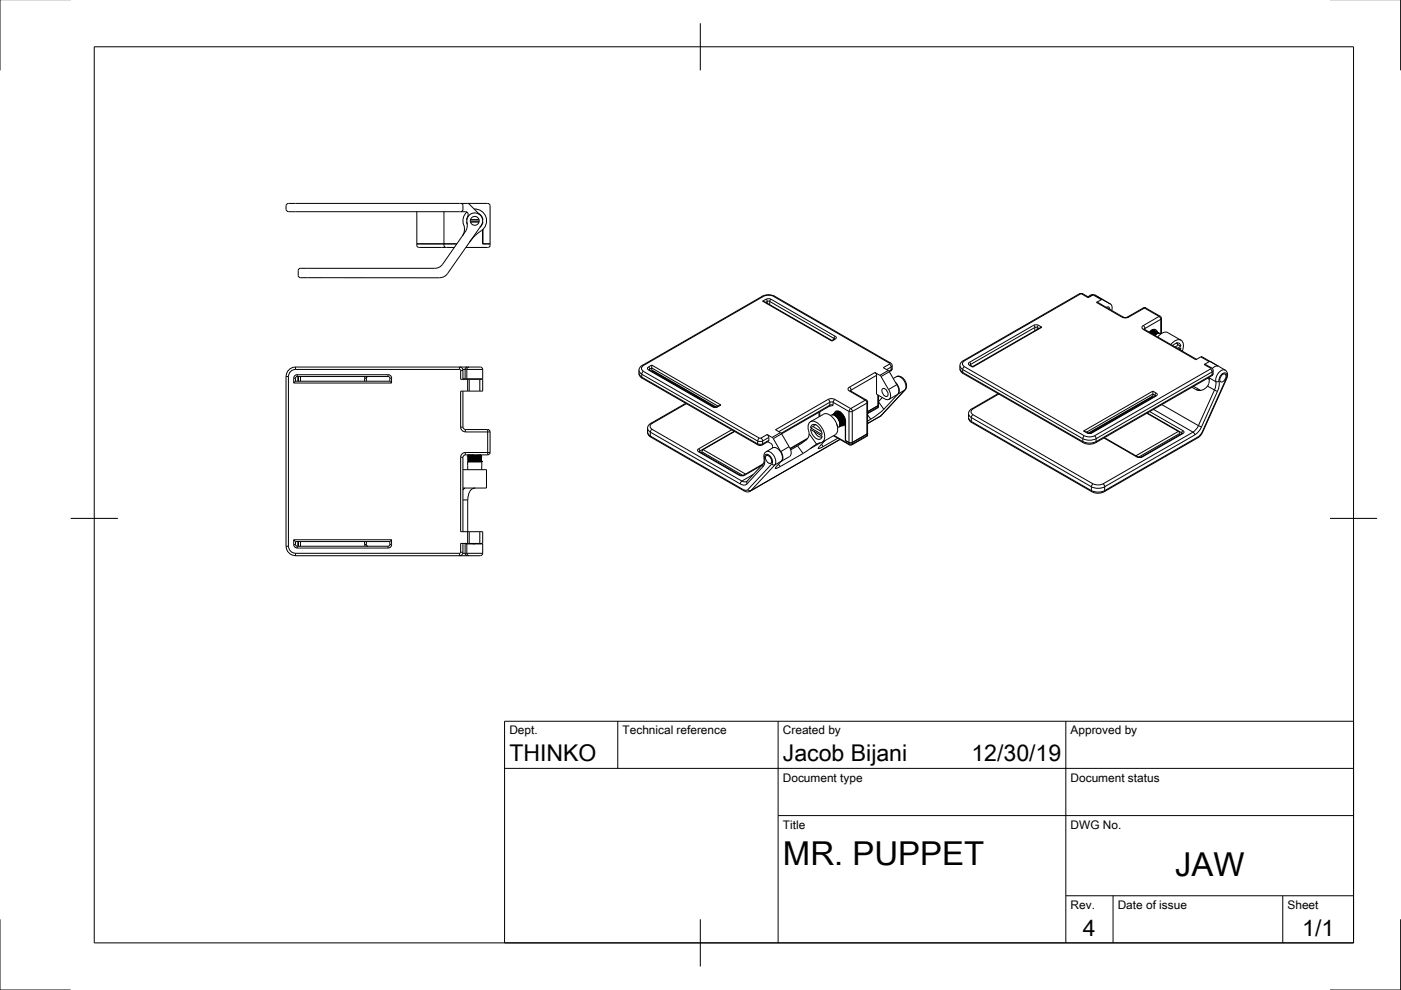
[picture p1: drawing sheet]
<svg xmlns="http://www.w3.org/2000/svg" width="297mm" height="210mm" viewBox="0 0 297 210" stroke-linecap="round" stroke-linejoin="round" font-family="sans-serif">
<!-- layer: Visible -->
<g fill="none" stroke="#000" stroke-width=".21">
<path d="M61.2 44.9h37.5l.5 .2 .1 .8M63.2 58.4a1.04 1.04 0 0 0 1.4 .5l29-.1 .7-.2 .6-.6 7.1-10.2a1.71 1.71 0 0 0-1.3-2.7 1.71 1.71 0 0 0-1.6 2.5l-.1 .8-.4 .8-4.8 6.8-.5 .6-.7 .3h-28a1.06 1.06 0 0 0-1.4 .5v1M88.4 51.7h8.5M88.4 44.9v7.2M88.4 52.1l.4 .3M88.8 52.5h7.5M94.1 44.9v7.2M94.1 52.1l.4 .3M97.7 43.1h-35.4a2.01 2.01 0 0 0-1.6 .3l-.1 1 .3 .4 .3 .1M97.7 43.1h5.7l.4 .3 .1 8.7M97.7 43.1l.2 .1a1.3 1.3 0 0 1 0 1.6l-.2 .1M98.8 52.5h4.7"/>
<path d="M99 47l.1 .6M99 44.9a3.2 3.2 0 0 0-.5 3.5l-.1 .8-.4 .8M99.2 43.1l.3 .2M99.3 45.8l-.3 .8M99.5 43.3l2.2 2.2M99.7 46.6h1.9M99.7 47h1.9M99.8 47.1h1.8M99.8 46.6h1.8M100.5 44.3a2.51 2.51 0 0 1 2.5 1.7 2.51 2.51 0 0 1-1 2.9l-1.4 1.2-1 1.2M101.5 45.3a1.75 1.75 0 0 1 .9 1.3h-.1M102.3 48.7v3h1.6"/>
<path d="M102.3 49.2h.1M102.3 51h.1M102.3 47l-.1 .7-.4 .5M102.4 48.6v3.1M103.9 52.1l-.4 .3M63.2 79.8v1M78.1 79.8l-.4 .2v.8M97.4 77.8a.75 .75 0 0 1 .8 .8l-.1 1.8M99.5 77.8l-.5 .3v.2v2M137.6 78.4l13.7 7.9h.6l.9-.4M138.2 77.4v1M138.2 78.4l.1 .2"/>
<path d="M138.3 78.6l13.4 7.7M138.5 78.8h-.1M161.7 63.9l14.7 8.3M176.4 72.2v.1M176.9 71.9l-.5 .3M185.8 79.6v4l1.8 1a.78 .78 0 0 0 1 0 .78 .78 0 0 0 .2-.9l-.4-1.1M186.5 79.6l-1-.6 .4 .6M186.6 79.6l1.8 3M187.3 77.9l1.3 .9M205.7 77.4l.5 .3M206.2 77.7v.1M220.9 69.4l-14.7 8.3"/>
<path d="M230.8 63l-1.3-.7h-.7l-24.7 14.2-.3 .3-.3 .6 .1 1.2 .5 .6 25.6 14.7 1.5 .3 1.1-.3 24.6-14.2 .3-.4-.1-1.1-1.5-.9M231.8 62.5l-1.1 .6M231.8 62.5h.2l1.8 1M231.8 62.5h-.4l-.7 .4M232.1 62.6l1.5 .8M233.5 63.5l-1 .6h.2l5.6 3.2h.7l3.4-2M233.6 63.4h.1M233.7 63.5l1.7 1M233.8 63.5l1.6 .9a1.08 1.08 0 0 1 .3 1.4M233.8 63.5h-.3M234.6 65.2l.5-.1 .2 .5M242.6 69.8l11.1 6.4"/>
<path d="M242.9 65.3l3.2 1.9 .2 3.5M242.9 65.3h-.5M243.7 70.4a.9 .9 0 0 1 .8-.6 .9 .9 0 0 1 .9 .6M244.1 70.3l-.3 .2M244.1 70h.6M244.2 70.4l-.3 .2M244.5 69.9l.1 .1M244.5 69.9h.1M244.6 70.6l-.3 .2M244.7 70h.1M244.7 69.8l.1 .3M244.8 70.7l-.3 .2"/>
<path d="M244.8 70.1l-.4-.1-.4 .1M244.9 70.1h-.6l-.5 .4 .7-.4 .4 .1M244.9 70.1h.1M244.9 70.8l-.2 .2M245 70.2h-.5l-.5 .4 .6-.4 .5 .1M245 70.2h.1M245.2 70.3h-.6l-.5 .4 .3-.2M245.2 70.3h.1M245.2 70.8l-.3 .3a.9 .9 0 0 1 1.2-.3M245.2 70.8l-.4 .3M245.3 70.4l-.5-.1-.6 .4M245.4 70.4h-.5l-.6 .4 .6-.4 .6 .1"/>
<path d="M245.6 70.5h-.6l-.5 .4 .6-.4 .6 .1M245.8 70.6h-.6l-.5 .4M245.8 70.7l-.5-.1-.6 .4M247.6 70.5l2.8 1.6M247.6 70.5a1.77 1.77 0 0 0-2.1 .9M248.2 73a1.99 1.99 0 0 1 2.2-.9 1.77 1.77 0 0 1 .3 2.3M248.7 73.3l.5-.5a.72 .72 0 0 1 .8 0 .72 .72 0 0 1 .4 .6M249.4 72.7h.1M249.4 72.7l.3 .5M249.7 73l.7 .4M249.7 73.2l-.5 .4M250.4 73.4l-.8 .4"/>
<path d="M250.4 73.8l-.5 .2M250.4 73.8l-.1 .4M254.6 75.7l-1 .6M254.6 75.7l.3-.1 3.4 2M256.5 76.6h.1M256.6 76.7l1.7 .9M256.6 76.7l-1.3 .6h.3M257 78.1a1.17 1.17 0 0 1 1.4-.4l1.6 1 .3 .6-.1 .6-5.2 11.8-.6 .7-20.4 11.9-1 .3-1.4-.3-25.9-14.9-.4-.7v-1.1l.5-.7 5.8-3.4M259 79.6l.3-.2 .5-.1a1.09 1.09 0 0 1-1 1.7 .94 .94 0 0 1 .2-1.4zM62.7 80.8l-.4 .4M62.7 80.8v-.8l.3-.2h19.3l.3 .2 .1 .8M62.7 80.8h20"/>
<path d="M82.7 80.8l.3 .4M97.7 80.4h4M97.7 82.9h4M98.1 80.3h.9M98.1 99.6h5v3.9h-5M98.1 82.9v7.7M98.2 90.6l.2 .4 .3 .1h4.7l.4 .2 .1 4.6-.2 .5h-.3M99 80.3h3.3v-2a1.07 1.07 0 0 0-1.3-.5h-38.3a2.04 2.04 0 0 0-2.1 2l.1 36a2 2 0 0 0 2 2h37.9a1.99 1.99 0 0 0 1.7-.2v-2.3h-3.3M99.1 98h3.1M99.1 98l.1 1.6M99.2 96.5h.1M99.2 96.7v.1"/>
<path d="M99.2 97h.1M99.2 97.2v.1M99.2 97.5h.1M99.2 97.7v.1M99.2 96.5l.1 .1M99.2 96.8l.1 .1M99.2 97l.1 .1M99.2 97.3h.1M99.2 97.5l.1 .1M99.2 97.8h.1M99.2 96.4v.1M99.3 97.8h.1"/>
<path d="M99.3 96.6l-.1 .1M99.3 96.9l-.1 .1M99.3 97.1l-.1 .1M99.3 97.6l-.1 .1M99.3 96.6h.1M99.3 96.8v.1M99.3 97.1h.1M99.3 97.3v.1M99.3 97.6h.1M99.5 96.4l-.3 .1M100.5 96.4l-1.3 .1M101.7 80.4h.6v2.5h-.6"/>
<path d="M101.7 80.4v2.5M102 96.5l-2.7 .1M102 96.8l-2.7 .1M102 97l-2.7 .1M102 97.3l-2.8 .2M102 97.5l-2.7 .1M102 97.8h-2M102 96.7l-2.7 .1M102 97.2l-2.7 .1M102 97.7l-2.7 .1M102 96.5l.1 .1M102 96.8l.1 .1"/>
<path d="M102 97l.1 .1M102 97.3l.1 .1M102 97.5l.1 .1M102 97.8h.1M102 96.5h.1M102 96.7v.1M102 97h.1M102 97.2v.1M102 97.5h.1M102 97.7v.1M102 96.4v.1M102 97.8l.2 .2"/>
<path d="M102.1 97.8l-3 .2M102.1 96.6l-2.9 .1M102.1 96.9l-2.9 .1M102.1 97.1l-2.9 .1M102.1 97.4l-2.9 .1M102.1 97.6l-2.9 .1M102.1 97.8h.1M102.1 97.6l-2.9 .2M102.1 97.1l-2.9 .2M102.1 96.6l-2.9 .2M102.1 97.6l-.1 .1M102.1 97.4l-.1 .1"/>
<path d="M102.1 97.1l-.1 .1M102.1 96.9l-.1 .1M102.1 96.6l-.1 .1M102.1 96.6h.1M102.1 96.9h.1M102.1 97.1h.1M102.1 97.4h.1M102.1 97.6h.1M102.1 98.7h.1M102.2 98l-.1 1.6M103.4 96.4h-4.7l-.5 .3-.1 16M145.4 85.5l-7.7 4.5-.4 .7v1.1l.2 .5 20.3 11.8 .6 .2 .6-.1 19.1-11"/>
<path d="M147.8 84.1l-.1 .1M148.3 95.7l8.8 5.1h.5l4.2-2.4M148.8 95.8v.3M155.8 91.5l-6.7 3.8-.3 .5M161.8 98.4l-3.5 3.7M162.5 96.6a1.09 1.09 0 0 1 .9 1.6 1.09 1.09 0 0 1-.9-1.6zM162.6 92.1l1.1 .6M162.7 92.1l.3 .6M162.8 93.7l.6 .3M163 92.7l-.1 .9M163.4 94a.93 .93 0 0 1 .4 1M163.7 92.7l.3 .3"/>
<path d="M163.9 94.9l-1.7 1.1-.3 .6 .1 1.4-.2 .4M163.9 94.9a2 2 0 0 1 1.9 2.6l-1.1 1.4M164 93l1.5 2.8M164.4 91.1l1.1 .6M165.5 91.7l.2 .3M165.6 95.7a1.57 1.57 0 0 1 0 2.1M165.7 92l1.6 2.7-1.8 1.1M167.3 94.7a1.57 1.57 0 0 1 .1 2.1l-1.8 1M169.1 94.5l-1.5 .9M170.8 93.4l-1.7 1.1M171.3 92.9l-3.8 2.2M171.4 91.3a1.35 1.35 0 0 1 .9-2 3.4 3.4 0 0 1 2.4 4.1l-.6 .4"/>
<path d="M171.4 91.4l.2 .5M171.5 91.9l-.1 .8-.6 .7M171.8 95.1l-1.5 1.1-4.9 2.7-1 .4 .3-.4M171.8 89.4l2.8-1.6a2.21 2.21 0 0 1 2.5 1.5 2.21 2.21 0 0 1 0 2.9l-2.8 1.6M171.9 91.1l2.4 1.4M171.9 91a2.33 2.33 0 0 0 1.9 2.2l.4-.4 .1-.4M172.1 90.1a1.52 1.52 0 0 1 1.9 1.1l.3 .9-2.4-1.4zM172.5 90.3l-.6 .4M172.7 91.5l.5 .8a.97 .97 0 0 0 1.1 .3M172.8 90h.1M172.8 90l-.3 .5 1.6 1M173.7 87.4v1"/>
<path d="M174.1 93.8l-1 .4-1.3 .9M174.3 92.6h.1M174.9 93.4l-1.1 1.2M176.1 88.1a1.57 1.57 0 0 1 1.9 1.6 .79 .79 0 0 1-.4 1M176.5 87.9l.3-.1 .6 .1 .8 .9 .2 1.1-.3 .5M176.6 87.9h.1M176.6 87.9h.8l.8 .8 .3 1.2-.3 .5M176.6 85.9l-.7 .2-10.2 5.9M176.7 87.8l.3-.1 .5 .1 .9 .9 .2 1.1-.4 .5M176.8 87.7h.1M176.8 87.7l.7 .1 .9 .9 .2 1-.2 .6M176.9 87.6h.1"/>
<path d="M177 87.6h.6l.9 .9 .3 .9v.5l-.3 .3M177 88.1l.9 .9 .2 .8M177 87.6l.5-.1 .4 .1 .8 .8 .3 1.2-.4 .5M177.1 88.1l.8 1 .2 .9M177.1 87.5l.8 .1 .8 .8 .3 1.2-.3 .5M177.1 87.5v.1M177.2 87.5l.4-.1 .3 .1 .9 .8 .4 1.1-.2 .4-.2 .2M177.3 87.4l.7 .1 .8 .7 .4 1v.4l-.3 .4M177.3 87.4v.1M177.3 88.1l.7 .7 .3 .9M177.5 88.5l.3 .5 .3 .9M177.5 87.3h.1"/>
<path d="M177.5 87.1l-.1 .3 .5-.1 .3 .1M177.5 90l-.1 .1M177.5 90v.3M177.5 88l.7 .8 .3 .8M177.6 92.9l-3.6 2.1-.5 .1 .3-.5M177.7 87.2h.1M177.7 87.9l.7 .8 .2 .8M177.8 87.2h.1M177.8 87.2h-.1M177.8 87.2l-.2 .1M177.9 87.8l.6 .7 .3 .9M178 90.5h.1"/>
<path d="M178.1 87.7l.7 .7 .2 .9M178.1 87.3h-.6M178.1 89.9l-.3 .6M178.1 89.9l-.2 .6 .3-.3 .1-.5-.3-.7-.3-.6-.7-.5h-.6l.8 .1 .7 .7 .4 1-.1 .5-.2 .3M178.2 87.6l.7 .7 .3 .9M178.3 90.3h.1M178.5 90.2h.1M178.9 90h.4l-.2 .1M178.9 90h.1M179.1 89.8l-.1 .1M179.1 90.1l-.5 .2h-.3M179.1 90.1l.1 .1v3.2"/>
<path d="M179.2 89.8h.1M179.2 93.4l.8 .4M179.3 89.7l-.1 .1M179.3 89.6l-.2 .2M179.3 89.5l-.3 .4M179.3 89.7l-.2 .1M179.3 89.4v4l.7 .4M179.3 93.3l-.1 .1M179.3 89.4a2.11 2.11 0 0 0-2.1-2.2l-.3 .5 .4-.1 .5 .1 .6 .6 .2 .5 .2 1-.4 .4M180 93.8h.7M180.3 82.8l3.4 2 .3 .4M183.8 92l-3.1 1.8"/>
<path d="M183.9 85.3v7l-.1 .2-3.2 1.8-.4 .1-3.5-2M184 91.8l-.2 .2M186.3 85.8l-2.4 1.5M186.3 83.8l-.1 2.6-2.3 1.3M187.1 84.3l-.8 .8M187.2 82.4a1.09 1.09 0 0 1 .9 1.6 1.09 1.09 0 0 1-.9-1.6zM187.4 86.8l-1.7 1.4-1.8 1.1M189.4 80.3l1-.6 .8 .3 .9 1.1 .1 .6-.1 .7-5.2 5.7-3 1.7M189.9 81.1a2.01 2.01 0 0 1 .5 2.4M190.1 81.6l-1.5-2.8 .5-.6v-.9l-.3-.3-24.5-14.2-1.2-.3-1.4 .3-25.6 14.7-.5 .6-.1 1.2 .6 .9 24.6 14.2h.7l1.5-.8M190.1 81.6l-1.7 1M190.2 81.6a1.57 1.57 0 0 1 0 2.1l-1.7 1"/>
<path d="M190.4 83.5l-3 3.3M231.7 91.4l.2 .1M240.7 86.2l.2 .1M243.1 87.6l6.7 3.9M244.1 84.3l.1 .1M244.4 82.9v1.1M244.4 83.9v.2l-13.5 7.8M245 83.9l-13.7 7.9h-.6l-1-.4M249.8 91.5l.3 .2v.5M250.7 91.9l-9.1 5.1-.3-.1-7.2-4.1M253 81.9l1.6 .9M256 80.2l.4 .2"/>
<path d="M256.3 81.3l-.1 .2a2.09 2.09 0 0 1-2.7 1.1l-.8-.5M256.3 80l.1 .3M256.3 80l.1 .1M256.4 80.1l-.1 1.2M62.3 114.4l.4 .4M62.7 114.8v.8l.3 .2h19.3l.3-.2 .1-.8M62.7 114.8h20M63.2 114.8v1M77.7 114.8v.8l.4 .2M83 114.4l-.3 .4M97.7 115.2h4M97.7 112.7h4"/>
<path d="M98.1 115.2l.1 1.9a.75 .75 0 0 1-.8 .7M98.5 103.5l-.4 .4M98.6 115.2l.4 .1M99 115.3v2v.3l.5 .2M99.6 104.2l-.4 1.4v7.1M100.2 115.2l.4 .1M100.8 103.5l-.8 .2-.4 .5M101.7 112.7h.6v2.5h-.6M101.7 112.7v2.5"/>
<circle cx="100.7" cy="46.8" r=".94"/>
</g>
<!-- layer: Visible Narrow -->
<g fill="none" stroke="#000" stroke-width=".21">
<path d="M60.6 79.8h.6M61.2 79.8v36M62.7 77.8v.5M62.7 78.3a1.49 1.49 0 0 0-1.5 1.5M63 79.5v.3M63 79.5h19.3M63 79.4a.75 .75 0 0 0-.7 .8M63.2 79.8v1M63.7 79.8v1M77.4 79.8l-.1 .4M82.3 79.5v.3M82.3 79.4a.75 .75 0 0 1 .7 .8"/>
<path d="M97.4 77.8v.5h-34.7M97.4 78.3l.3 .3M97.7 78.6h.4M97.7 78.6v1.8M98.1 78.3h.5M98.6 78.3h3.7M98.6 78.3v2M99 77.8l-.3 .3-.1 .2M135.5 78.5l.1 .5 .5 .3M135.5 79.1l.1 .5 .6 .6M136.1 79.3v.7l24.5 14.1v-.6M136.1 79.3l24.5 14.2"/>
<path d="M136.2 77.5h.2l25.5-14.7a2.31 2.31 0 0 1 2.1 0l24.6 14.2 .3 .8M136.4 78.7l24.6 14.2M136.4 77.5l-.4 .5 .2 .5 .2 .2-.3 .6M137.5 77.8l.7-.4 14.6 8.5-.7 .4M137.5 78.4l13.6 7.9M137.5 77.8l-.2 .4 .2 .2 .3-.1M137.5 77.8l.3 .5M137.7 78.5v-.2l.5-.3 14 8.1M138.2 78.4l13.6 7.9M138.4 78.7l-.1 .1M161.6 62.8h.3M162.4 63.5l-.7 .4 14.7 8.4 .7-.4"/>
<path d="M162.4 63.5l.6-.2 .5 .2M162.4 63.5l.3 .4M162.7 63.9l-.4 .2M162.7 63.9v.4M162.7 63.9h.5M163.2 63.9v.7M163.2 63.9l13.6 7.8M163.5 63.5l13.6 7.8M163.5 63.5l-.3 .4M164.3 62.8h-.3M176.8 71.7v.2M177.1 71.3l-.3 .4"/>
<path d="M177.1 71.3l.2 .4-.2 .2-.3-.2M185.5 79l-5.4 3.1M185.8 79.6l-5.4 3.1M188.3 78.6l-1.8 1M188.6 78.8l-1.8 1M188.6 77.2l-1.3 .7M188.8 77h-.2M188.9 77.8v.6l-.4 .3M188.9 77.8l-.9 .6M188.9 78.4l-.1 .2M189.2 78.1l-.3 .3M189.2 77.5l-.3 .3"/>
<path d="M190.1 79.9a2 2 0 0 1 1.9 2.5l-.1 .3M203.5 78.1l.2 .5 .5 .6M203.5 77.5l.2 .5 .4 .3M204.1 78.4v.6l25.5 14.6v-.6M204.1 78.4l25.5 14.6M204.2 76.5h.3M204.4 77.7l25.5 14.7M204.5 77.7l-.4 .6M204.5 76.5l-.4 .5 .1 .5 .3 .2M205.5 76.8l-.2 .4 .2 .2M205.5 76.8l.3 .5-.3 .1M219.2 69l.2 .4h.5"/>
<path d="M219.4 70.1v-.7l-13.6 7.9v.2M219.9 69.4l.4 .2M219.9 69.4v.4M219.9 69.4l.3-.4 .7 .4-14.7 8.4-.7-.4M220.2 69l-.5-.2-.6 .2-13.6 7.8M228.8 62.3l.3 .1M229 62.3l-24.6 14.2M229.1 62.3h.3M229.4 62.3l1.3 .8M229.6 62.3l-.2 .1M231.7 62.5l-.8 .4M231.8 62.5l1.7 1"/>
<path d="M232.1 62.6h.1M232.5 64.1l5.4 3.1M238.1 67.2h-.2M239.1 67.2h.2a1.57 1.57 0 0 1-1.4 0M242.4 69l.3 .6M242.4 69l-.3 .4 .3 .4 11.2 6.5M242.4 65.3h.3M242.6 69.8h-.2M242.7 65.3l3 1.8M242.7 65.3l-3.4 1.9M242.7 69.7v.2M242.8 69.6l-.2 .2"/>
<path d="M242.9 65.3h-.2M245.7 67.1l-3.3 1.9M245.8 67.1l.3 .6M246 67.1h-.2M246.1 67.7l-3.4 2M246.1 67.7v3.1M246.3 67.5l-.2 .2M254.6 75.7l1.8 1M255.3 77.3l1.3 .7M256.6 78.2l-24.5 14.2M256.6 78.2l.4 .6M256.6 78v.2"/>
<path d="M256.9 78h-.3M257 79.5l-.1 .2M257.2 78.6l-.2 .3M257.2 79.2l-.2 .3M259.8 78.5a1.92 1.92 0 0 0-2.1 2.1l.1 .3M62.3 80.2v1h20.7v-1h-.3M62.3 80.2h.4M77.7 80.2h-.4v.6M97.7 82.9v7.7h.4M97.7 97h.4M97.7 97v15.7M97.7 90.6a1.01 1.01 0 0 0 1 1"/>
<path d="M98.7 91.1v.5h4.7M98.7 95.9v.5M98.7 95.9h4.7M98.7 95.9a1.01 1.01 0 0 0-1 1M99.1 80.4v2.5M99.5 80.4v2.5M103.4 91.1v.5M103.4 91.6h.5M103.4 95.9h.5M103.4 95.9v.5M103.4 91.6v4.3M137.3 90.8l.2 .4 .4 .4"/>
<path d="M137.3 91.6l.2 .5 .4 .3M137.9 92.4l.1 .3M137.9 91.6l19.1 11M137.9 92.4l19.8 11.5M137.9 91.6v.8M138 89.8h.2M138.2 91l19.1 11 2.4-1.4M138.2 91l-.3 .6M138.3 89.8l-.5 .5 .2 .5 .3 .2M145.5 85.6l-7.3 4.2M148 84.2l-.2 .1M148.1 95.8l8.7 5"/>
<path d="M148.3 95.8h-.2M148.4 95.6v.2M148.4 95.6l-.3-.4-.2 .2 .2 .4M148.4 95.6l-.1 .1M148.8 95.8l8.7 5M149.1 95.3l9 5.2M151.3 86.3h-.2l.5 .1 .6-.1h-.2M155.2 91.1l-7.1 4.1M155.7 91.4l-7.3 4.2M160.6 93.5l.6 .1 .5-.1M160.8 94.3l-.1-.2 .5 .1 .5-.1-.1 .2M161 92.9a.53 .53 0 0 1 .7 .6"/>
<path d="M161 92.9l-.3 .6M161.5 98.7l-3.7 2.1M161.8 98.4v.5M162 97.1l.1 .1v-.4a.48 .48 0 0 1 .7-.4l.8 .7a1.15 1.15 0 0 1 0 1.3M162.1 97.2l.1 .8-.2 .7-3.6 3.9M162.5 95.8a2 2 0 0 1 1.9 2.5l-.1 .3M162.6 92.1l-1.3 .8M163 93.4l-1.3 .7v-.6M163 92.7l-1.3 .8M163.6 98.4l-5.1 5.4M163.6 98.4l.2 .1 .5 .1M164.3 98.6l-5.1 5.4"/>
<path d="M165.1 98.4l.3 .5M165.5 91.7l-1.8 1M165.7 97.8l-1.4 .8M165.7 92l-1.7 1M169.1 94.5l1.2 1.7M171 93.2l-3.5 2M171.5 91.9l1.6 2.3M173.8 87.3v1M173.9 93.9l-2.1 1.2M174.2 94.2l.3 .5M175.6 84.7l.3 .6M175.9 85.3h.7"/>
<path d="M175.9 85.9l-10.3 6M175.9 85.3l-10.8 6.2M175.9 85.3v.6M175.9 85.9l-.1 .2M176.6 85.3v.6h-.7M176.6 85.3l3.4 1.9M176.8 92.3l3.2 1.8M177 84.7l3.4 1.9M177 84.7a1.57 1.57 0 0 0-1.4 0l-11.2 6.4M177 84.7l-.3 .6M178.1 93.2l-18.9 10.8M179.3 90.2h-.1"/>
<path d="M180 94.1l.1 .2M180 87.2v6.9M180 94.1h.7l-.1 .2M180.1 82.1l-.3 .4 .3 .4M180.1 82.9l3.4 2M180.1 82.1l.3 .6M180.3 82.9h-.2M180.4 86.6l.3 .6h-.7M180.4 86.6l-.4 .6M180.4 82.7l-.1 .1M180.4 82.7v.2M180.7 87.2l3.1-1.7v6.9l-3.1 1.7z"/>
<path d="M183.5 84.9l-3.1 1.7M183.5 84.8l.3 .6 .2-.2M183.7 84.8h-.2M183.9 88l.7 .9M184 92.1l-.3 .4M186.1 83.7v2.6M186.1 86.3l-2.2 1.3M186.1 86.3l-.1 .2M186.3 86.1l-.2 .2M186.3 85.2l1.1 1.6M186.8 88.2l-2.9 1.6M186.8 88.1l-.2 .2"/>
<path d="M186.9 88.1h-.1M191.9 82.7l-5.1 5.5M191.9 82.7l-1.5 .8M191.9 82.6v.1M205.4 87.7l.1 .5 .4 .3M205.4 88.5l.1 .5 .4 .4M205.9 89.3l.1 .3M205.9 88.5l25.5 14.7M205.9 89.4l25.5 14.6v-.8M205.9 88.5v.9M206 86.7h.3M206.3 87.9l25.4 14.7"/>
<path d="M206.3 87.9l-.4 .6M206.3 86.7l-.4 .5 .1 .5 .3 .2M211.8 83.5l-5.5 3.2M229.7 93.8l-.1-.2 1.4 .4 1.4-.4-.1 .2M229.9 92.4l-.3 .6M229.9 92.4a2.33 2.33 0 0 0 2.2 0M230.5 91.8l.5 .1 .5-.1M230.7 91.8h-.2M231.3 91.8h.2M231.6 91.5h.2M232.1 92.4l.3 .6-.4 .2-1.5 .1-.9-.3M232.4 93l24.6-14.1v.6l-24.6 14.1z"/>
<path d="M234 92.9l7.1 4M240.8 86.2h.1M241.3 85.9h.2M242 96.9h.2l-.6 .1-.5-.1h.2M242.1 85.4l.2 .1M243.2 87.6l7.3 4.2M243.8 87.3l7 4M243.9 84.4l.1 .1M244.2 84.2l.1 .1M244.4 84l-13.6 7.8M244.6 86.8l8.3 4.8-19 11a2.33 2.33 0 0 1-2.1 0M244.9 83.8l-.5-.3-14 8.1"/>
<path d="M244.9 83.8v.2M244.9 83.8l.1 .1M245 83.9h.1M245.1 83.3l-.7-.4-14.7 8.5 .8 .4M245.1 84l-13.6 7.8M245.1 83.3l-.2 .5M245.1 83.3l.2 .4-.2 .2M249.8 91.5l-9 5.1M250.1 91.9l-8.7 5M250.5 91.8l.2 .1M250.5 91.8v.1M250.6 91.9h.2"/>
<path d="M250.8 91.9l-8.7 5M250.8 91.3l-.3 .5M250.8 91.3l.2 .4-.2 .2M253.3 92.2l-19.1 11M253.5 82.6l.9 .2M253.9 92.8l.1-.2-19.8 11.4v-.8M254.9 91.6l-.9 1M255 91.6h-.1M256 81.9l1.5 .8M256.3 80.1l1.5 .8M257.5 82.7l.6 .3M257.5 82.7l-3.4 7.5-7.8-4.4"/>
<path d="M257.8 80.9l-.1 1-.2 .8M258.1 83l-3.6 7.9-.5 .8-.7 .5-.3-.6 .7-.7 .4-.7 .6 .3M258.5 80.8v.8l-.4 1.4M258.5 80.8l-.7 .1M260 80.3l-5.1 11.3M260 80.3a.84 .84 0 0 0-.3-1.2 1.6 1.6 0 0 0-1.2 1.7M260.1 80.3h-.1M60.6 115.8h.6M61.2 115.8a1.49 1.49 0 0 0 1.5 1.5M62.3 115.4a.75 .75 0 0 0 .7 .8M62.3 115.5v-1.1h20.7v1.1h-.3M62.3 115.5h.4"/>
<path d="M62.7 117.3v.5M62.7 117.3h34.7M63 115.8v.4M63 116.2h19.3M63.2 114.8v1M63.7 114.8v1M77.3 114.8v.7h.4M77.3 115.4l.1 .4M82.3 115.8v.4M83 115.4a.75 .75 0 0 1-.7 .8M97.4 117.3v.5M97.7 117.1h.4"/>
<path d="M97.7 115.2v1.9M97.7 117.1l-.3 .2M98.1 117.3h.5M98.1 106h1.1M98.6 117.3l.1 .3 .3 .2M98.6 117.3h3.7M98.6 115.2v2.1M99.1 112.7v2.5M99.5 112.7v2.5M157.6 100.8h.2l-.5 .1-.5-.1h.2M157.7 103.8l.1 .3M158.3 102.1l-.5 .1-.5-.2-.4 .6"/>
<path d="M158.4 102v.6a1.1 1.1 0 0 1-1.4 0M158.5 103.8l-.3 .2-.5-.2M158.6 103.8l.2 .2h.4M159.2 104l-.2 .2M231.4 103.2l1.4 .3 1.4-.3M231.5 104.2l-.1-.2 1.4 .3 1.4-.3-.1 .2M231.7 102.6l-.3 .6M233.9 102.6l.3 .6"/>
</g>
<!-- layer: Border -->
<path d="M0 -.1v15M297 -.1v15M20 9.9h267v190h-267zM148.5 4.9v10M15 109.9h10M282 109.9h10M0 194.9v15h15M148.5 194.9v10M297 194.9v15h-15" fill="none" stroke="#000" stroke-width=".21"/>
<!-- layer: TitleBlock -->
<path d="M107 152.9h180v47h-180zM131 152.9v10M165 152.9v47M226 152.9v47M107 162.9h180M165 172.9h122M226 189.9h61M236 189.9v10M272 189.9v10" fill="none" stroke="#000" stroke-width=".21"/>
<g font-size="7">
<text x="166" y="183.4">MR. PUPPET</text>
<text x="249.2" y="185.8">JAW</text>
</g>
<g font-size="4.9">
<text x="108" y="161.4">THINKO</text>
<text x="166" y="161.4">Jacob Bijani</text>
<text x="206" y="161.4">12/30/19</text>
<text x="229.6" y="198.5">4</text>
<text x="276.1" y="198.5">1/1</text>
</g>
<g font-size="2.5">
<text x="108" y="155.7">Dept.</text>
<text x="132" y="155.7">Technical reference</text>
<text x="166" y="155.7">Created by</text>
<text x="227" y="155.7">Approved by</text>
<text x="166" y="165.7">Document type</text>
<text x="227" y="165.7">Document status</text>
<text x="166" y="175.7">Title</text>
<text x="227" y="175.7">DWG No.</text>
<text x="227" y="192.7">Rev.</text>
<text x="237" y="192.7">Date of issue</text>
<text x="273" y="192.7">Sheet</text>
</g>
</svg>
